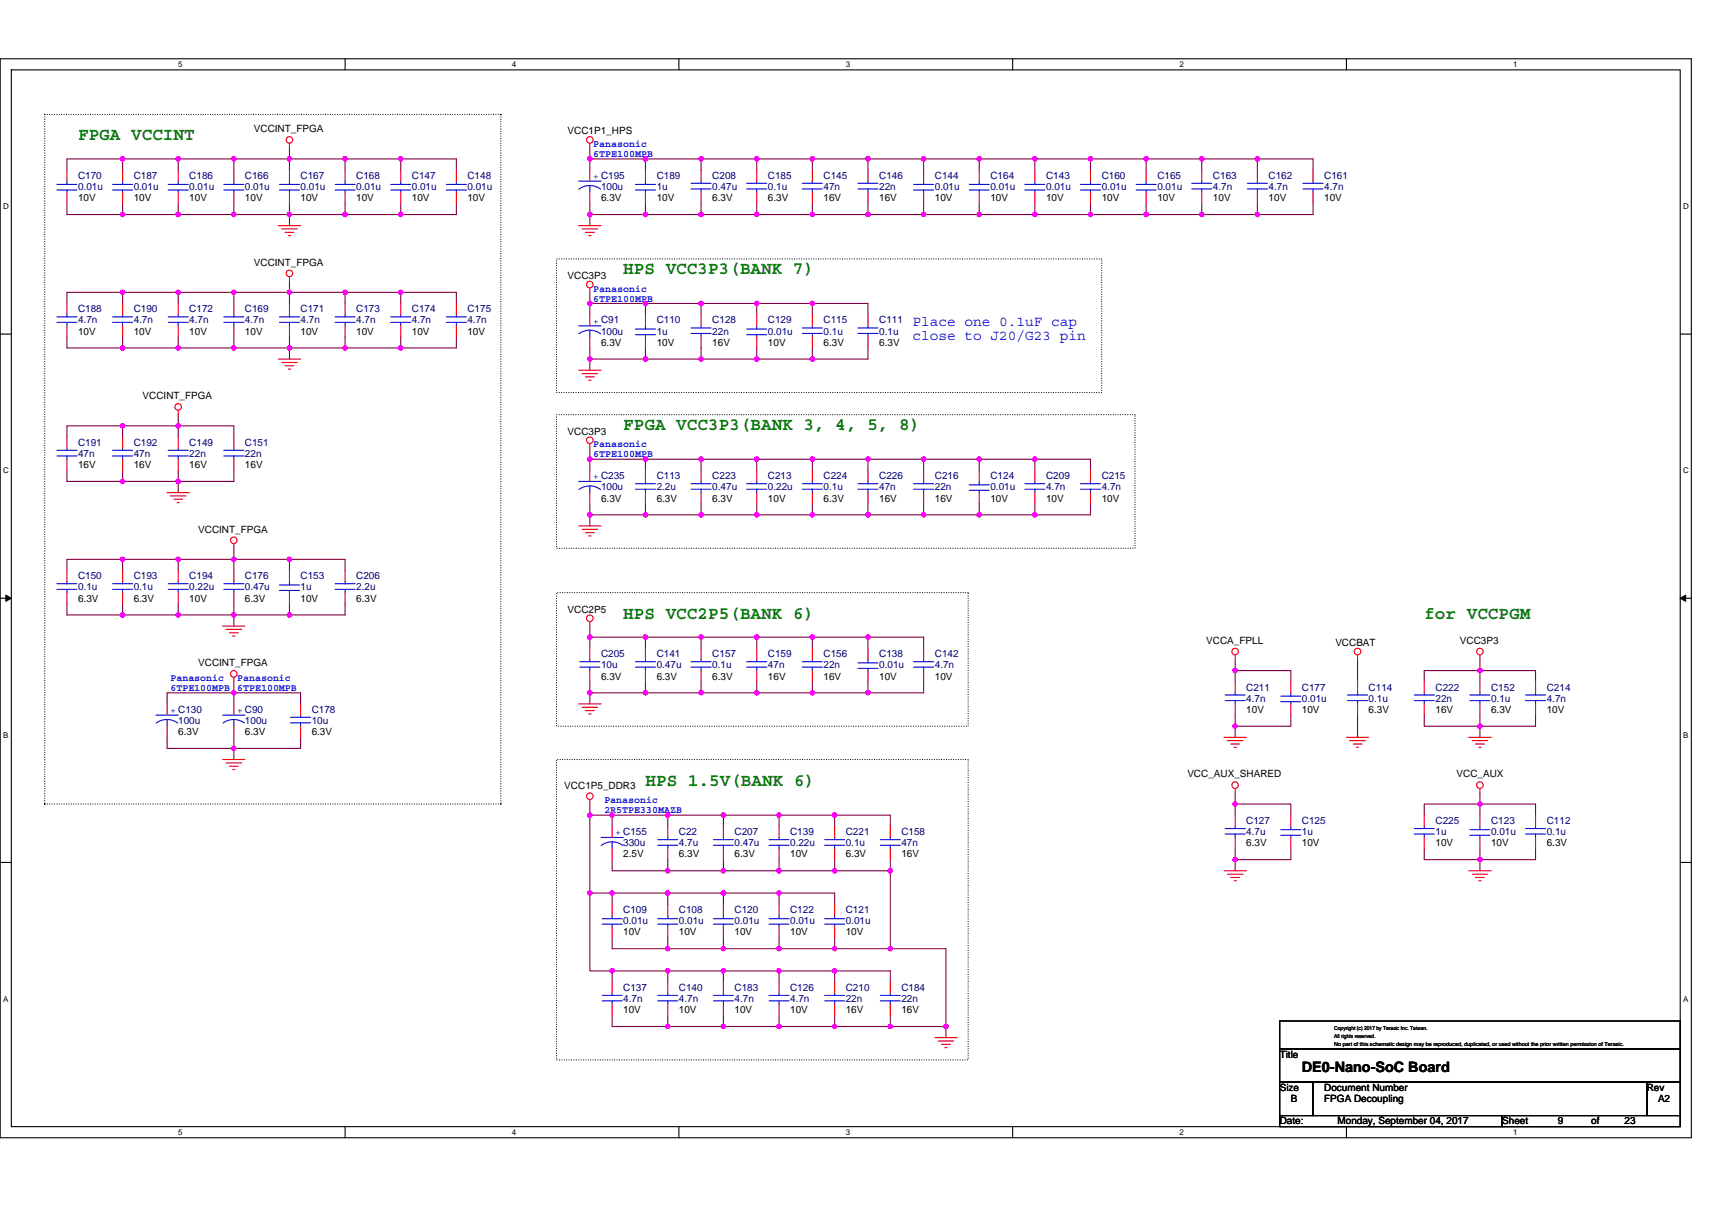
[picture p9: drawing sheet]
<svg xmlns="http://www.w3.org/2000/svg" width="297mm" height="210mm" viewBox="0 0 297 210" stroke-linecap="round" stroke-linejoin="round" font-family="sans-serif">
<path d="M0 10.2h293.5v187.2h-293.5zM2 12.1h289.5v183.4h-289.5z" fill="none" stroke="#000" stroke-width=".19"/>
<g fill="#fff">
<path d="M30.9 10.4h.8v1.6h-.8z"/>
<path d="M30.9 195.7h.8v1.6h-.8z"/>
</g>
<path d="M59.9 10.2v1.9M59.9 195.5v1.9" fill="none" stroke="#000" stroke-width=".19"/>
<g fill="#fff">
<path d="M88.8 10.4h.8v1.6h-.8z"/>
<path d="M88.8 195.7h.8v1.6h-.8z"/>
</g>
<path d="M117.8 10.2v1.9M117.8 195.5v1.9" fill="none" stroke="#000" stroke-width=".19"/>
<g fill="#fff">
<path d="M146.7 10.4h.8v1.6h-.8z"/>
<path d="M146.7 195.7h.8v1.6h-.8z"/>
</g>
<path d="M175.7 10.2v1.9M175.7 195.5v1.9" fill="none" stroke="#000" stroke-width=".19"/>
<g fill="#fff">
<path d="M204.7 10.4h.7v1.6h-.7z"/>
<path d="M204.7 195.7h.7v1.6h-.7z"/>
</g>
<path d="M233.6 10.2v1.9M233.6 195.5v1.9" fill="none" stroke="#000" stroke-width=".19"/>
<g fill="#fff">
<path d="M262.6 10.4h.7v1.6h-.7z"/>
<path d="M262.6 195.7h.7v1.6h-.7z"/>
<path d="M.5 35.1h1v1.5h-1z"/>
<path d="M292 35.1h1v1.5h-1z"/>
<path d="M.5 80.9h1v1.5h-1z"/>
<path d="M292 80.9h1v1.5h-1z"/>
</g>
<path d="M0 58h2M291.5 58h2" fill="none" stroke="#000" stroke-width=".19"/>
<g fill="#fff">
<path d="M.5 126.7h.9v1.6h-.9z"/>
<path d="M292 126.7h.9v1.6h-.9z"/>
</g>
<path d="M0 103.8h2M291.5 103.8h2" fill="none" stroke="#000" stroke-width=".19"/>
<path d="M1 103.3l1 .5-1 .6zM291.5 103.8l1-.5v1.1z" fill="#000" stroke="#000" stroke-width=".17"/>
<g fill="#fff">
<path d="M.5 172.6h.9v1.5h-.9z"/>
<path d="M292 172.6h.9v1.5h-.9z"/>
</g>
<path d="M0 149.7h2M291.5 149.7h2M222 177.2h69.5v4.8h-69.5zM222 182h69.5v5.8h-69.5zM222 187.8h5.8v5.8h-5.8zM222 193.6h38.6v1.9h-38.6zM227.8 187.8h57.9v5.8h-57.9zM260.6 193.6h30.9v1.9h-30.9zM285.7 187.8h5.8v5.8h-5.8z" fill="none" stroke="#000" stroke-width=".19"/>
<path d="M7.8 19.9h79.1M7.8 19.9v119.6M86.9 19.9h.1M86.9 19.9v119.6M96.6 44.9h94.6v23.2h-94.6zM96.6 72h100.3v23.1h-100.3zM96.6 102.8h71.4v23.2h-71.4zM7.8 139.5h.1M86.9 139.5h.1M86.9 139.5h-79.1M96.6 131.8h71.4v52.1h-71.4z" fill="none" stroke="#000" stroke-width=".19" stroke-dasharray="0 .4"/>
<g fill="none" stroke="#800040" stroke-width=".19">
<path d="M11.6 35.3v1.9h19.3M21.3 35.3v1.9M21.3 27.6v1.9M30.9 27.6h-19.3v1.9M30.9 37.2h9.7M30.9 35.3v1.9M30.9 27.6v1.9M30.9 27.6h9.7M40.6 37.2h9.6M40.6 27.6h9.6M40.6 35.3v1.9M40.6 27.6v1.9"/>
<path d="M50.2 25.6v2M50.2 37.2v2M50.2 27.6h9.7M50.2 35.3v1.9M50.2 27.6v1.9M50.2 37.2h9.7M59.9 27.6h9.6M59.9 27.6v1.9M59.9 35.3v1.9M59.9 37.2h9.6M69.5 27.6h9.7v1.9M69.5 35.3v1.9"/>
<path d="M69.5 27.6v1.9M79.2 35.3v1.9h-9.7M102.3 37.2h9.7M102.3 35.3v1.9M102.3 37.2v2M102.3 27.6v1.9M102.3 27.6h9.7M102.3 25.6v2M112 27.6h9.6M112 27.6v1.9M112 35.3v1.9M112 37.2h9.6"/>
<path d="M121.6 27.6h9.7M121.6 27.6v1.9M121.6 35.3v1.9M121.6 37.2h9.7M131.3 27.6h9.6M131.3 27.6v1.9M131.3 37.2h9.6M131.3 35.3v1.9M140.9 27.6h9.7M140.9 37.2h9.7M140.9 27.6v1.9M140.9 35.3v1.9"/>
<path d="M150.6 27.6h9.6M150.6 27.6v1.9M150.6 35.3v1.9M150.6 37.2h9.6M160.2 35.3v1.9M160.2 27.6v1.9M160.2 27.6h19.4M160.2 37.2h9.7M169.9 35.3v1.9M169.9 37.2h9.7M169.9 27.6v1.9M179.6 35.3v1.9"/>
<path d="M179.6 27.6v1.9M179.6 37.2h9.6M179.6 27.6h9.6M189.2 37.2h9.7M189.2 27.6h9.7M189.2 27.6v1.9M189.2 35.3v1.9M198.9 27.6v1.9M198.9 35.3v1.9M198.9 27.6h9.6M198.9 37.2h9.6M208.5 27.6v1.9"/>
<path d="M208.5 27.6h9.7M208.5 37.2h9.7M208.5 35.3v1.9M218.2 27.6v1.9M218.2 27.6h9.6v1.9M218.2 35.3v1.9M227.8 35.3v1.9h-9.6M11.6 58.5v1.9h9.7M21.3 52.7v-2h-9.7v2M21.3 50.7h9.6M21.3 58.5v1.9M30.9 58.5v1.9"/>
<path d="M30.9 50.7v2M30.9 50.7h9.7M40.6 50.7h9.6M40.6 50.7v2M40.6 58.5v1.9M50.2 50.7v2M50.2 50.7h9.7M50.2 58.5v1.9M50.2 48.8v1.9M59.9 50.7v2M59.9 58.5v1.9M59.9 50.7h9.6v2"/>
<path d="M69.5 58.5v1.9M69.5 50.7h9.7v2M79.2 58.5v1.9h-9.7M102.3 52.7h9.7M102.3 50.7v2M102.3 52.7v1.9M121.6 52.7h9.7M121.6 52.7h-9.6v1.9M121.6 52.7v1.9M131.3 52.7h9.6M131.3 52.7v1.9M140.9 52.7h9.7v1.9"/>
<path d="M140.9 52.7v1.9M21.3 73.9v1.9M21.3 73.9h9.6M21.3 73.9h-9.7v1.9M21.3 60.4h9.6M30.9 60.4h9.7M30.9 73.9h9.7v1.9M30.9 73.9v1.9M30.9 72v1.9M40.6 60.4h9.6M50.2 60.4h9.7M50.2 60.4v1.9"/>
<path d="M59.9 60.4h9.6M102.3 79.7h9.7M102.3 77.8v1.9M102.3 60.4v1.9M102.3 62.3v1.9M102.3 79.7v1.9M102.3 62.3h9.7M112 79.7v1.9M112 62.3h9.6M112 60.4v1.9M112 79.7h9.6M121.6 79.7v1.9"/>
<path d="M121.6 62.3h9.7M121.6 79.7h9.7M121.6 60.4v1.9M131.3 79.7v1.9M131.3 62.3h9.6M131.3 79.7h9.6v1.9M131.3 60.4v1.9M140.9 60.4v1.9M140.9 79.7h9.7M150.6 60.4v1.9h-9.7M150.6 79.7v1.9M150.6 79.7h9.6"/>
<path d="M160.2 79.7h9.7M160.2 79.7v1.9M169.9 79.7v1.9M169.9 79.7h9.7M179.6 79.7h9.6v1.9M179.6 79.7v1.9M11.6 81.6v1.9h9.7M21.3 97.1v1.9M21.3 81.6v1.9M21.3 83.5h9.6M21.3 97.1h-9.7v1.9M21.3 97.1h9.6"/>
<path d="M30.9 97.1v1.9M30.9 97.1h19.3M30.9 81.6v1.9M30.9 83.5v2M40.6 95.1v3.9M40.6 81.6v1.9h-9.7M50.2 97.1h9.7v1.9M50.2 97.1v1.9M102.3 87.4v1.9M102.3 89.3h9.7M102.3 89.3v2M112 87.4v1.9"/>
<path d="M112 89.3h9.6M121.6 87.4v1.9M121.6 89.3h9.7M131.3 89.3h9.6M131.3 87.4v1.9M140.9 89.3h9.7M140.9 87.4v1.9M150.6 87.4v1.9M150.6 89.3h9.6M160.2 89.3h9.7M160.2 87.4v1.9M169.9 87.4v1.9"/>
<path d="M169.9 89.3h9.7M179.6 87.4v1.9M189.2 87.4v1.9h-9.6M11.6 104.8v1.9h9.7M21.3 104.8v1.9M21.3 106.7h9.6M30.9 104.8v1.9M30.9 106.7h9.7M40.6 118.3v1.9M40.6 104.8v1.9M40.6 106.7h9.6M40.6 106.7v1.9"/>
<path d="M50.2 104.8v1.9M59.9 104.8v1.9h-9.7M102.3 110.6h9.7M102.3 110.6v1.9M102.3 118.3v1.9M102.3 108.6v2M112 110.6v1.9M112 118.3v1.9M112 110.6h9.6M121.6 110.6h9.7v1.9M121.6 110.6v1.9M121.6 118.3v1.9"/>
<path d="M131.3 110.6h9.6v1.9M131.3 118.3v1.9M140.9 110.6h9.7M140.9 118.3v1.9M150.6 110.6v1.9M150.6 118.3v1.9M150.6 110.6h9.6v1.9M160.2 118.3v1.9h-9.6M214.3 116.4h9.7v1.9M214.3 116.4v1.9M214.3 114.4v2M235.5 114.4v3.9"/>
<path d="M256.8 116.4h-9.7v1.9M256.8 116.4v1.9M256.8 116.4h9.6v1.9M256.8 114.4v2M29 128v1.9h11.6v1.9M40.6 128v1.9h11.6v-1.9M40.6 120.2h-11.6v2M40.6 120.2h11.6v2M40.6 120.2v2M102.3 139.5v2M102.3 120.2v2M102.3 120.2h9.7"/>
<path d="M112 120.2h9.6M121.6 120.2h9.7M131.3 120.2h9.6M140.9 120.2h9.7M214.3 137.6v1.9M214.3 139.5h9.7v2M214.3 126v2M214.3 124.1v1.9M214.3 139.5v2M224 124.1v1.9h-9.7M235.5 124.1v3.9M247.1 124.1v1.9h9.7v2"/>
<path d="M256.8 124.1v1.9h9.6v-1.9M256.8 139.5h-9.7v2M256.8 139.5h9.6v2M256.8 139.5v2M256.8 137.6v1.9M102.3 141.5v13.5M102.3 155v13.5h3.9M102.3 141.5h3.9M102.3 155h3.9M106.2 155h9.7M106.2 149.2v1.9h9.7M106.2 155v1.9"/>
<path d="M106.2 141.5v1.9M106.2 141.5h9.7M115.9 151.1h9.6M115.9 141.5h9.6M115.9 141.5v1.9M115.9 155v1.9M115.9 149.2v1.9M115.9 155h9.6M125.5 151.1h9.7M125.5 155h9.7M125.5 141.5v1.9M125.5 155v1.9"/>
<path d="M125.5 149.2v1.9M125.5 141.5h9.7M135.2 141.5h9.6M135.2 151.1h9.6M135.2 141.5v1.9M135.2 155v1.9M135.2 149.2v1.9M135.2 155h9.6v1.9M144.8 141.5h9.7v1.9M144.8 149.2v1.9M144.8 151.1h9.7M144.8 141.5v1.9"/>
<path d="M154.5 151.1v13.5M154.5 149.2v1.9M214.3 147.3v1.9M214.3 149.2v1.9M224 147.3v1.9h-9.7M247.1 147.3v1.9h9.7M256.8 149.2v1.9M256.8 147.3v1.9M266.4 147.3v1.9h-9.6M106.2 176.2v1.9h9.7M106.2 162.7v1.9h9.7M106.2 168.5v1.9"/>
<path d="M106.2 168.5h9.7M115.9 176.2v1.9M115.9 164.6h9.6M115.9 168.5v1.9M115.9 178.1h9.6M115.9 168.5h9.6M115.9 162.7v1.9M125.5 168.5v1.9M125.5 176.2v1.9M125.5 178.1h9.7M125.5 168.5h9.7M125.5 162.7v1.9"/>
<path d="M125.5 164.6h9.7M135.2 176.2v1.9M135.2 168.5v1.9M135.2 178.1h9.6M135.2 168.5h9.6M135.2 162.7v1.9M135.2 164.6h9.6M144.8 168.5h9.7v1.9M144.8 168.5v1.9M144.8 176.2v1.9M144.8 178.1h9.7M144.8 162.7v1.9"/>
<path d="M144.8 164.6h9.7M154.5 176.2v1.9M154.5 164.6h9.6v13.5M154.5 178.1h9.6M164.1 178.1v2"/>
</g>
<g fill="#f0f" stroke="#f0f" stroke-width=".19">
<circle cx="30.9" cy="60.4" r=".38"/>
<circle cx="115.8" cy="151.1" r=".38"/>
<circle cx="214.3" cy="126" r=".38"/>
<circle cx="214.3" cy="116.4" r=".38"/>
<circle cx="21.3" cy="97.1" r=".38"/>
<circle cx="50.2" cy="97.1" r=".38"/>
<circle cx="30.9" cy="106.7" r=".38"/>
<circle cx="21.3" cy="106.7" r=".38"/>
<circle cx="50.2" cy="106.7" r=".38"/>
<circle cx="40.6" cy="106.7" r=".38"/>
<circle cx="21.3" cy="50.7" r=".38"/>
<circle cx="59.9" cy="50.7" r=".38"/>
<circle cx="50.2" cy="50.7" r=".38"/>
<circle cx="40.6" cy="60.4" r=".38"/>
<circle cx="50.2" cy="60.4" r=".38"/>
<circle cx="135.1" cy="141.5" r=".38"/>
<circle cx="125.5" cy="141.5" r=".38"/>
<circle cx="131.3" cy="52.6" r=".38"/>
<circle cx="40.6" cy="129.9" r=".38"/>
<circle cx="59.9" cy="60.4" r=".38"/>
<circle cx="40.6" cy="97.1" r=".38"/>
<circle cx="30.9" cy="97.1" r=".38"/>
<circle cx="30.9" cy="73.9" r=".38"/>
<circle cx="30.9" cy="83.5" r=".38"/>
<circle cx="21.3" cy="73.9" r=".38"/>
<circle cx="21.3" cy="83.5" r=".38"/>
<circle cx="160.3" cy="37.2" r=".38"/>
<circle cx="160.3" cy="27.6" r=".38"/>
<circle cx="169.9" cy="37.2" r=".38"/>
<circle cx="169.9" cy="27.6" r=".38"/>
<circle cx="198.9" cy="37.2" r=".38"/>
<circle cx="69.5" cy="60.4" r=".38"/>
<circle cx="208.5" cy="27.6" r=".38"/>
<circle cx="208.5" cy="37.2" r=".38"/>
<circle cx="218.2" cy="37.2" r=".38"/>
<circle cx="125.5" cy="178.1" r=".38"/>
<circle cx="69.5" cy="50.7" r=".38"/>
<circle cx="189.2" cy="37.2" r=".38"/>
<circle cx="179.6" cy="37.2" r=".38"/>
<circle cx="189.2" cy="27.6" r=".38"/>
<circle cx="179.6" cy="27.6" r=".38"/>
<circle cx="154.5" cy="151.1" r=".38"/>
<circle cx="144.8" cy="151.1" r=".38"/>
<circle cx="115.8" cy="164.6" r=".38"/>
<circle cx="125.5" cy="151.1" r=".38"/>
<circle cx="144.8" cy="141.5" r=".38"/>
<circle cx="125.5" cy="155" r=".38"/>
<circle cx="102.3" cy="155" r=".38"/>
<circle cx="102.3" cy="141.5" r=".38"/>
<circle cx="154.5" cy="164.6" r=".38"/>
<circle cx="144.8" cy="164.6" r=".38"/>
<circle cx="135.1" cy="151.1" r=".38"/>
<circle cx="40.6" cy="50.7" r=".38"/>
<circle cx="30.9" cy="50.7" r=".38"/>
<circle cx="21.3" cy="37.2" r=".38"/>
<circle cx="21.3" cy="27.6" r=".38"/>
<circle cx="50.2" cy="27.6" r=".38"/>
<circle cx="40.6" cy="37.2" r=".38"/>
<circle cx="30.9" cy="37.2" r=".38"/>
<circle cx="59.9" cy="27.6" r=".38"/>
<circle cx="50.2" cy="37.2" r=".38"/>
<circle cx="69.5" cy="37.2" r=".38"/>
<circle cx="59.9" cy="37.2" r=".38"/>
<circle cx="40.6" cy="27.6" r=".38"/>
<circle cx="30.9" cy="27.6" r=".38"/>
<circle cx="69.5" cy="27.6" r=".38"/>
<circle cx="112" cy="110.6" r=".38"/>
<circle cx="102.3" cy="110.6" r=".38"/>
<circle cx="112" cy="120.2" r=".38"/>
<circle cx="102.3" cy="120.2" r=".38"/>
<circle cx="218.2" cy="27.6" r=".38"/>
<circle cx="115.8" cy="168.5" r=".38"/>
<circle cx="106.2" cy="168.5" r=".38"/>
<circle cx="115.8" cy="178.1" r=".38"/>
<circle cx="125.5" cy="168.5" r=".38"/>
<circle cx="150.6" cy="110.6" r=".38"/>
<circle cx="140.9" cy="110.6" r=".38"/>
<circle cx="150.6" cy="120.2" r=".38"/>
<circle cx="140.9" cy="120.2" r=".38"/>
<circle cx="40.6" cy="120.2" r=".38"/>
<circle cx="21.3" cy="60.4" r=".38"/>
<circle cx="160.3" cy="79.7" r=".38"/>
<circle cx="169.9" cy="79.7" r=".38"/>
<circle cx="150.6" cy="79.7" r=".38"/>
<circle cx="140.9" cy="79.7" r=".38"/>
<circle cx="150.6" cy="89.3" r=".38"/>
<circle cx="140.9" cy="89.3" r=".38"/>
<circle cx="179.6" cy="79.7" r=".38"/>
<circle cx="179.6" cy="89.3" r=".38"/>
<circle cx="144.8" cy="178.1" r=".38"/>
<circle cx="154.5" cy="178.1" r=".38"/>
<circle cx="135.2" cy="178.1" r=".38"/>
<circle cx="144.8" cy="168.5" r=".38"/>
<circle cx="135.2" cy="168.5" r=".38"/>
<circle cx="214.3" cy="139.5" r=".38"/>
<circle cx="214.3" cy="149.2" r=".38"/>
<circle cx="121.6" cy="52.6" r=".38"/>
<circle cx="121.6" cy="62.3" r=".38"/>
<circle cx="112" cy="79.7" r=".38"/>
<circle cx="102.3" cy="79.7" r=".38"/>
<circle cx="131.3" cy="79.7" r=".38"/>
<circle cx="121.6" cy="79.7" r=".38"/>
<circle cx="112" cy="89.3" r=".38"/>
<circle cx="102.3" cy="89.3" r=".38"/>
<circle cx="121.6" cy="89.3" r=".38"/>
<circle cx="160.3" cy="89.3" r=".38"/>
<circle cx="131.3" cy="89.3" r=".38"/>
<circle cx="169.9" cy="89.3" r=".38"/>
<circle cx="131.3" cy="110.6" r=".38"/>
<circle cx="121.6" cy="110.6" r=".38"/>
<circle cx="121.6" cy="120.2" r=".38"/>
<circle cx="131.3" cy="120.2" r=".38"/>
<circle cx="131.3" cy="62.3" r=".38"/>
<circle cx="198.9" cy="27.6" r=".38"/>
<circle cx="150.6" cy="27.6" r=".38"/>
<circle cx="140.9" cy="27.6" r=".38"/>
<circle cx="131.3" cy="27.6" r=".38"/>
<circle cx="121.6" cy="27.6" r=".38"/>
<circle cx="112" cy="27.6" r=".38"/>
<circle cx="102.3" cy="27.6" r=".38"/>
<circle cx="121.6" cy="37.2" r=".38"/>
<circle cx="112" cy="37.2" r=".38"/>
<circle cx="102.3" cy="37.2" r=".38"/>
<circle cx="131.3" cy="37.2" r=".38"/>
<circle cx="150.6" cy="37.2" r=".38"/>
<circle cx="140.9" cy="37.2" r=".38"/>
<circle cx="135.2" cy="155" r=".38"/>
<circle cx="115.8" cy="155" r=".38"/>
<circle cx="106.2" cy="155" r=".38"/>
<circle cx="256.8" cy="139.5" r=".38"/>
<circle cx="256.8" cy="149.2" r=".38"/>
<circle cx="135.2" cy="164.6" r=".38"/>
<circle cx="125.5" cy="164.6" r=".38"/>
<circle cx="112" cy="52.6" r=".38"/>
<circle cx="102.3" cy="52.6" r=".38"/>
<circle cx="112" cy="62.3" r=".38"/>
<circle cx="102.3" cy="62.3" r=".38"/>
<circle cx="115.8" cy="141.5" r=".38"/>
<circle cx="106.2" cy="141.5" r=".38"/>
<circle cx="140.9" cy="62.3" r=".38"/>
<circle cx="140.9" cy="52.6" r=".38"/>
<circle cx="164.1" cy="178.1" r=".38"/>
<circle cx="256.8" cy="116.4" r=".38"/>
<circle cx="256.8" cy="126" r=".38"/>
</g>
<g fill="none" stroke="#f00" stroke-width=".19">
<path d="M11.6 33.4v1.9M11.6 29.5v1.9M21.3 33.4v1.9M21.3 29.5v1.9M30.9 33.4v1.9M30.9 29.5v1.9M40.6 33.4v1.9M40.6 29.5v1.9M48.3 39.2h3.9M48.9 39.7h2.7M50.2 24.9v.7M50.2 33.4v1.9"/>
<path d="M50.2 29.5v1.9M59.9 33.4v1.9M59.9 29.5v1.9M69.5 33.4v1.9M69.5 29.5v1.9M79.2 33.4v1.9M79.2 29.5v1.9M100.4 39.2h3.9M101 39.7h2.7M102.3 24.9v.7M102.3 29.5v1.9M102.3 33.4v1.9"/>
<path d="M112 33.4v1.9M112 29.5v1.9M121.6 29.5v1.9M121.6 33.4v1.9M131.3 29.5v1.9M131.3 33.4v1.9M140.9 29.5v1.9M140.9 33.4v1.9M150.6 29.5v1.9M150.6 33.4v1.9M160.2 33.4v1.9M160.2 29.5v1.9"/>
<path d="M169.9 33.4v1.9M169.9 29.5v1.9M179.6 33.4v1.9M179.6 29.5v1.9M189.2 33.4v1.9M189.2 29.5v1.9M198.9 33.4v1.9M198.9 29.5v1.9M208.5 29.5v1.9M208.5 33.4v1.9M218.2 29.5v1.9M218.2 33.4v1.9"/>
<path d="M227.8 29.5v1.9M227.8 33.4v1.9M11.6 52.7v1.9M11.6 56.5v2M21.3 52.7v1.9M21.3 56.5v2M30.9 52.7v1.9M30.9 56.5v2M40.6 52.7v1.9M40.6 56.5v2M49.5 40.3h1.5M50 40.9h.4"/>
<path d="M50.2 48v.8M50.2 52.7v1.9M50.2 56.5v2M59.9 52.7v1.9M59.9 56.5v2M69.5 52.7v1.9M69.5 56.5v2M79.2 52.7v1.9M79.2 56.5v2M101.6 40.3h1.5M102.1 40.9h.4M102.3 50v.7"/>
<path d="M102.3 54.6v1.9M102.3 58.5v1.9M112 58.5v1.9M112 54.6v1.9M121.6 54.6v1.9M121.6 58.5v1.9M131.3 58.5v1.9M131.3 54.6v1.9M140.9 54.6v1.9M140.9 58.5v1.9M150.6 54.6v1.9M150.6 58.5v1.9"/>
<path d="M11.6 75.8v2M11.6 79.7v1.9M21.3 75.8v2M21.3 79.7v1.9M30.9 71.2v.8M30.9 75.8v2M30.9 79.7v1.9M40.6 75.8v2M40.6 79.7v1.9M48.3 62.3h3.9M48.9 62.9h2.7M49.5 63.5h1.5"/>
<path d="M50 64.1h.4M100.4 64.2h3.9M101 64.8h2.7M101.6 65.4h1.5M102.1 66h.4M102.3 77v.8M11.6 99v1.9M21.3 99v1.9M29 85.5h3.8M29.6 86.1h2.7M30.2 86.6h1.5M30.7 87.2h.4"/>
<path d="M30.9 99v1.9M40.6 94.4v.7M40.6 99v1.9M50.2 99v1.9M59.9 99v1.9M100.4 91.3h3.9M101 91.9h2.7M101.6 92.4h1.5M102.1 93h.4M102.3 81.6v1.9M102.3 85.5v1.9M112 81.6v1.9"/>
<path d="M112 85.5v1.9M121.6 81.6v1.9M121.6 85.5v1.9M131.3 81.6v1.9M131.3 85.5v1.9M140.9 81.6v1.9M140.9 85.5v1.9M150.6 81.6v1.9M150.6 85.5v1.9M160.2 81.6v1.9M160.2 85.5v1.9M169.9 85.5v1.9"/>
<path d="M169.9 81.6v1.9M179.6 81.6v1.9M179.6 85.5v1.9M189.2 81.6v1.9M189.2 85.5v1.9M11.6 102.8v2M21.3 102.8v2M30.9 102.8v2M38.6 108.6h3.9M39.2 109.2h2.7M39.8 109.8h1.5M40.4 110.4h.4"/>
<path d="M40.6 102.8v2M40.6 117.5v.8M50.2 102.8v2M59.9 102.8v2M102.3 107.9v.7M102.3 112.5v1.9M102.3 116.4v1.9M112 112.5v1.9M112 116.4v1.9M121.6 112.5v1.9M121.6 116.4v1.9M131.3 112.5v1.9"/>
<path d="M131.3 116.4v1.9M140.9 112.5v1.9M140.9 116.4v1.9M150.6 116.4v1.9M150.6 112.5v1.9M160.2 112.5v1.9M160.2 116.4v1.9M214.3 113.7v.7M214.3 118.3v1.9M224 118.3v1.9M235.5 113.7v.7M235.5 118.3v1.9"/>
<path d="M247.1 118.3v1.9M256.8 113.7v.7M256.8 118.3v1.9M266.4 118.3v1.9M29 122.2v1.9M29 126v2M38.6 131.8h3.9M39.2 132.4h2.7M39.8 133h1.5M40.4 133.5h.4M40.6 122.2v1.9M40.6 126v2"/>
<path d="M52.2 122.2v1.9M52.2 126v2M100.4 122.2h3.9M101 122.7h2.7M101.6 123.3h1.5M102.1 123.9h.4M102.3 138.8v.7M212.4 128h3.8M213 128.5h2.7M213.5 129.1h1.6M214.1 129.7h.4M214.3 136.8v.8"/>
<path d="M214.3 122.2v1.9M224 122.2v1.9M233.6 128h3.9M234.2 128.5h2.7M234.8 129.1h1.5M235.3 129.7h.4M235.5 122.2v1.9M247.1 122.2v1.9M254.8 128h3.9M255.4 128.5h2.7M256 129.1h1.6M256.6 129.7h.4"/>
<path d="M256.8 136.8v.8M256.8 122.2v1.9M266.4 122.2v1.9M106.2 156.9v1.9M106.2 143.4v1.9M106.2 147.3v1.9M115.9 143.4v1.9M115.9 147.3v1.9M115.9 156.9v1.9M125.5 156.9v1.9M125.5 143.4v1.9M125.5 147.3v1.9"/>
<path d="M135.2 143.4v1.9M135.2 147.3v1.9M135.2 156.9v1.9M144.8 143.4v1.9M144.8 147.3v1.9M144.8 156.9v1.9M154.5 143.4v1.9M154.5 147.3v1.9M212.4 151.1h3.8M213 151.7h2.7M213.5 152.3h1.6M214.1 152.8h.4"/>
<path d="M214.3 141.5v1.9M214.3 145.3v2M224 145.3v2M224 141.5v1.9M247.1 141.5v1.9M247.1 145.3v2M254.8 151.1h3.9M255.4 151.7h2.7M256 152.3h1.6M256.6 152.8h.4M256.8 145.3v2M256.8 141.5v1.9"/>
<path d="M266.4 141.5v1.9M266.4 145.3v2M106.2 160.8v1.9M106.2 170.4v2M106.2 174.3v1.9M115.9 160.8v1.9M115.9 170.4v2M115.9 174.3v1.9M125.5 160.8v1.9M125.5 170.4v2M125.5 174.3v1.9M135.2 170.4v2"/>
<path d="M135.2 174.3v1.9M135.2 160.8v1.9M144.8 160.8v1.9M144.8 170.4v2M144.8 174.3v1.9M154.5 170.4v2M154.5 174.3v1.9M162.2 180.1h3.8M162.8 180.7h2.7M163.3 181.2h1.6M163.9 181.8h.4"/>
<circle cx="50.2" cy="24.3" r=".57"/>
<circle cx="102.3" cy="24.3" r=".57"/>
<circle cx="50.2" cy="47.4" r=".57"/>
<circle cx="102.3" cy="49.4" r=".57"/>
<circle cx="30.9" cy="70.6" r=".57"/>
<circle cx="102.3" cy="76.4" r=".57"/>
<circle cx="40.6" cy="93.8" r=".57"/>
<circle cx="40.6" cy="116.9" r=".57"/>
<circle cx="102.3" cy="107.3" r=".57"/>
<circle cx="214.3" cy="113.1" r=".57"/>
<circle cx="235.5" cy="113.1" r=".57"/>
<circle cx="256.8" cy="113.1" r=".57"/>
<circle cx="102.3" cy="138.2" r=".57"/>
<circle cx="214.3" cy="136.2" r=".57"/>
<circle cx="256.8" cy="136.2" r=".57"/>
</g>
<g fill="none" stroke="#00f" stroke-width=".19">
<path d="M9.9 32h3.5M9.9 33h3.5M11.6 33v.4M11.6 31.4v.6M19.5 32h3.5M19.5 33h3.5M21.3 33v.4M21.3 31.4v.6M29.2 32h3.5M29.2 33h3.5M30.9 33v.4M30.9 31.4v.6"/>
<path d="M38.8 32h3.5M38.8 33h3.5M40.6 33v.4M40.6 31.4v.6M48.5 32h3.5M48.5 33h3.5M50.2 33v.4M50.2 31.4v.6M58.1 32h3.5M58.1 33h3.5M59.9 33v.4M59.9 31.4v.6"/>
<path d="M67.8 32h3.5M67.8 33h3.5M69.5 33v.4M69.5 31.4v.6M77.4 32h3.5M77.4 33h3.5M79.2 33v.4M79.2 31.4v.6M100.4 31.4h3.9M100.4 32.8a3.1 3.1 0 0 1 3.8 0M102.3 32.2v1.2M110.3 32h3.4"/>
<path d="M110.3 33h3.4M112 33v.4M112 31.4v.6M119.9 32.8h3.5M119.9 31.8h3.5M121.6 31.4v.4M121.6 32.8v.6M129.6 32.8h3.4M129.6 31.8h3.4M131.3 31.4v.4M131.3 32.8v.6M139.2 32.8h3.5"/>
<path d="M139.2 31.8h3.5M140.9 31.4v.4M140.9 32.8v.6M148.9 32.8h3.4M148.9 31.8h3.4M150.6 31.4v.4M150.6 32.8v.6M158.5 32h3.5M158.5 33h3.5M160.2 33v.4M160.2 31.4v.6M168.2 32h3.4"/>
<path d="M168.2 33h3.4M169.9 33v.4M169.9 31.4v.6M177.8 32h3.5M177.8 33h3.5M179.6 31.4v.6M179.6 33v.4M187.5 32h3.4M187.5 33h3.4M189.2 33v.4M189.2 31.4v.6M197.1 32h3.5"/>
<path d="M197.1 33h3.5M198.9 33v.4M198.9 31.4v.6M206.8 32.8h3.4M206.8 31.8h3.4M208.5 31.4v.4M208.5 32.8v.6M216.4 32.8h3.5M216.4 31.8h3.5M218.2 31.4v.4M218.2 32.8v.6M226.1 32.8h3.4"/>
<path d="M226.1 31.8h3.4M227.8 31.4v.4M227.8 32.8v.6M9.9 55.9h3.5M9.9 55h3.5M11.6 54.6v.4M11.6 55.9v.6M19.5 55.9h3.5M19.5 55h3.5M21.3 54.6v.4M21.3 55.9v.6M29.2 55.9h3.5"/>
<path d="M29.2 55h3.5M30.9 54.6v.4M30.9 55.9v.6M38.8 55.9h3.5M38.8 55h3.5M40.6 54.6v.4M40.6 55.9v.6M48.5 55.9h3.5M48.5 55h3.5M50.2 54.6v.4M50.2 55.9v.6M58.1 55.9h3.5"/>
<path d="M58.1 55h3.5M59.9 54.6v.4M59.9 55.9v.6M67.8 55.9h3.5M67.8 55h3.5M69.5 54.6v.4M69.5 55.9v.6M77.4 55.9h3.5M77.4 55h3.5M79.2 54.6v.4M79.2 55.9v.6M100.4 56.5h3.9"/>
<path d="M100.5 57.9a3.1 3.1 0 0 1 3.7 0M102.3 57.3v1.2M110.3 57.1h3.4M110.3 58.1h3.4M112 58.1v.4M112 56.5v.6M119.9 57.9h3.5M119.9 56.9h3.5M121.6 56.5v.4M121.6 57.9v.6M129.6 57.1h3.4M129.6 58.1h3.4"/>
<path d="M131.3 58.1v.4M131.3 56.5v.6M139.2 57.9h3.5M139.2 56.9h3.5M140.9 56.5v.4M140.9 57.9v.6M148.9 57.9h3.4M148.9 56.9h3.4M150.6 56.5v.4M150.6 57.9v.6M9.9 79.1h3.5M9.9 78.1h3.5"/>
<path d="M11.6 77.8v.3M11.6 79.1v.6M19.5 79.1h3.5M19.5 78.1h3.5M21.3 77.8v.3M21.3 79.1v.6M29.2 79.1h3.5M29.2 78.1h3.5M30.9 77.8v.3M30.9 79.1v.6M38.8 79.1h3.5M38.8 78.1h3.5"/>
<path d="M40.6 77.8v.3M40.6 79.1v.6M100.4 83.5h3.9M100.5 84.9a3.1 3.1 0 0 1 3.7 .1M102.3 84.3v1.2M110.3 84.9h3.4M110.3 83.9h3.4M112 83.5v.4M112 84.9v.6M119.9 84.9h3.5M119.9 83.9h3.5M121.6 83.5v.4"/>
<path d="M121.6 84.9v.6M129.6 84.9h3.4M129.6 83.9h3.4M131.3 83.5v.4M131.3 84.9v.6M139.2 84.9h3.5M139.2 83.9h3.5M140.9 83.5v.4M140.9 84.9v.6M148.9 84.9h3.4M148.9 83.9h3.4M150.6 83.5v.4"/>
<path d="M150.6 84.9v.6M158.5 84.9h3.5M158.5 83.9h3.5M160.2 83.5v.4M160.2 84.9v.6M168.2 84.1h3.4M168.2 85.1h3.4M169.9 85.1v.4M169.9 83.5v.6M177.8 84.9h3.5M177.8 83.9h3.5M179.6 83.5v.4"/>
<path d="M179.6 84.9v.6M187.5 84.9h3.4M187.5 83.9h3.4M189.2 83.5v.4M189.2 84.9v.6M9.9 102.3h3.5M9.9 101.3h3.5M11.6 100.9v.4M11.6 102.3v.5M19.5 102.3h3.5M19.5 101.3h3.5M21.3 100.9v.4"/>
<path d="M21.3 102.3v.5M29.2 102.3h3.5M29.2 101.3h3.5M30.9 100.9v.4M30.9 102.3v.5M38.8 102.3h3.5M38.8 101.3h3.5M40.6 100.9v.4M40.6 102.3v.5M48.5 101.5h3.5M48.5 102.5h3.5M50.2 102.5v.3"/>
<path d="M50.2 100.9v.6M58.1 102.3h3.5M58.1 101.3h3.5M59.9 100.9v.4M59.9 102.3v.5M100.6 115.8h3.5M100.6 114.8h3.5M102.3 114.4v.4M102.3 115.8v.6M110.3 115.8h3.4M110.3 114.8h3.4M112 114.4v.4"/>
<path d="M112 115.8v.6M119.9 115.8h3.5M119.9 114.8h3.5M121.6 114.4v.4M121.6 115.8v.6M129.6 115.8h3.4M129.6 114.8h3.4M131.3 114.4v.4M131.3 115.8v.6M139.2 115.8h3.5M139.2 114.8h3.5M140.9 114.4v.4"/>
<path d="M140.9 115.8v.6M148.9 115h3.4M148.9 116h3.4M150.6 116v.4M150.6 114.4v.6M158.5 115.8h3.5M158.5 114.8h3.5M160.2 114.4v.4M160.2 115.8v.6M27.1 124.1h3.8M27.1 125.5a3.1 3.1 0 0 1 3.7 0M29 124.9v1.1"/>
<path d="M38.6 124.1h3.9M38.7 125.5a3.1 3.1 0 0 1 3.7 0M40.6 124.9v1.1M50.4 125.4h3.5M50.4 124.5h3.5M52.2 124.1v.4M52.2 125.4v.6M212.6 121.6h3.4M212.6 120.6h3.4M214.3 120.2v.4M214.3 121.6v.6M222.2 120.8h3.5"/>
<path d="M222.2 121.8h3.5M224 121.8v.4M224 120.2v.6M233.8 121.6h3.5M233.8 120.6h3.5M235.5 120.2v.4M235.5 121.6v.6M245.4 121.6h3.5M245.4 120.6h3.5M247.1 120.2v.4M247.1 121.6v.6M255 121.6h3.5"/>
<path d="M255 120.6h3.5M256.8 120.2v.4M256.8 121.6v.6M264.7 121.6h3.5M264.7 120.6h3.5M266.4 120.2v.4M266.4 121.6v.6M104.3 145.3h3.8M104.3 146.7a3.1 3.1 0 0 1 3.8 0M104.5 159.4h3.4M106.2 146.1v1.2M106.2 158.8v.6"/>
<path d="M114.1 146.7h3.5M114.1 145.7h3.5M114.1 159.4h3.5M115.9 145.3v.4M115.9 146.7v.6M115.9 158.8v.6M123.8 146.7h3.5M123.8 145.7h3.5M123.8 159.4h3.5M125.5 158.8v.6M125.5 145.3v.4M125.5 146.7v.6"/>
<path d="M133.4 146.7h3.5M133.4 145.7h3.5M133.4 159.4h3.5M135.2 145.3v.4M135.2 146.7v.6M135.2 158.8v.6M143.1 146.7h3.5M143.1 145.7h3.5M143.1 159.4h3.5M144.8 145.3v.4M144.8 146.7v.6M144.8 158.8v.6"/>
<path d="M152.7 146.7h3.5M152.7 145.7h3.5M154.5 145.3v.4M154.5 146.7v.6M212.6 144.7h3.4M212.6 143.8h3.4M214.3 143.4v.4M214.3 144.7v.6M222.2 144h3.5M222.2 144.9h3.5M224 144.9v.4M224 143.4v.6"/>
<path d="M245.4 144.7h3.5M245.4 143.8h3.5M247.1 143.4v.4M247.1 144.7v.6M255 144h3.5M255 144.9h3.5M256.8 144.9v.4M256.8 143.4v.6M264.7 144.7h3.5M264.7 143.8h3.5M266.4 143.4v.4M266.4 144.7v.6"/>
<path d="M104.5 173.7h3.4M104.5 172.7h3.4M104.5 160.4h3.4M106.2 160.4v.4M106.2 172.4v.3M106.2 173.7v.6M114.1 173.7h3.5M114.1 172.7h3.5M114.1 160.4h3.5M115.9 160.4v.4M115.9 172.4v.3M115.9 173.7v.6"/>
<path d="M123.8 173.7h3.5M123.8 172.7h3.5M123.8 160.4h3.5M125.5 160.4v.4M125.5 172.4v.3M125.5 173.7v.6M133.4 173.7h3.5M133.4 172.7h3.5M133.4 160.4h3.5M135.2 172.4v.3M135.2 173.7v.6M135.2 160.4v.4"/>
<path d="M143.1 173.7h3.5M143.1 172.7h3.5M143.1 160.4h3.5M144.8 160.4v.4M144.8 172.4v.3M144.8 173.7v.6M152.7 173.7h3.5M152.7 172.7h3.5M154.5 172.4v.3M154.5 173.7v.6"/>
</g>
<g font-size="3.1" fill="#008000">
<text x="13.5" y="24.4">FPGA VCCINT</text>
<text x="108.1" y="47.5">HPS VCC3P3(BANK 7)</text>
<text x="108.1" y="74.5">FPGA VCC3P3(BANK 3, 4, 5, 8)</text>
<text x="108.1" y="107.4">HPS VCC2P5(BANK 6)</text>
<text x="247.1" y="107.4">for VCCPGM</text>
<text x="112" y="136.3">HPS 1.5V(BANK 6)</text>
</g>
<g font-size="2.5" fill="#00f">
<text x="158.3" y="56.6">Place one 0.1uF cap</text>
<text x="158.3" y="59.1">close to J20/G23 pin</text>
</g>
<text font-size="2.5" x="225.9" y="186.1">DE0-Nano-SoC Board</text>
<g font-size="1.7">
<text x="44" y="22.9">VCCINT_FPGA</text>
<text x="98.5" y="23.3">VCC1P1_HPS</text>
<text x="13.5" y="34.9">10V</text>
<text x="23.2" y="34.9">10V</text>
<text x="32.8" y="34.9">10V</text>
<text x="42.5" y="34.9">10V</text>
<text x="52.2" y="34.9">10V</text>
<text x="61.8" y="34.9">10V</text>
<text x="71.5" y="34.9">10V</text>
<text x="81.1" y="34.9">10V</text>
<text x="104.3" y="34.9">6.3V</text>
<text x="113.9" y="34.9">10V</text>
<text x="123.6" y="34.9">6.3V</text>
<text x="133.2" y="34.9">6.3V</text>
<text x="142.9" y="34.9">16V</text>
<text x="152.5" y="34.9">16V</text>
<text x="162.2" y="34.9">10V</text>
<text x="171.8" y="34.9">10V</text>
<text x="181.5" y="34.9">10V</text>
<text x="191.2" y="34.9">10V</text>
<text x="200.8" y="34.9">10V</text>
<text x="210.5" y="34.9">10V</text>
<text x="220.1" y="34.9">10V</text>
<text x="229.8" y="34.9">10V</text>
<text x="44" y="46.1">VCCINT_FPGA</text>
<text x="98.5" y="48.4">VCC3P3</text>
<text x="13.5" y="58.1">10V</text>
<text x="23.2" y="58.1">10V</text>
<text x="32.8" y="58.1">10V</text>
<text x="42.5" y="58.1">10V</text>
<text x="52.2" y="58.1">10V</text>
<text x="61.8" y="58.1">10V</text>
<text x="71.5" y="58.1">10V</text>
<text x="81.1" y="58.1">10V</text>
<text x="104.3" y="60">6.3V</text>
<text x="113.9" y="60">10V</text>
<text x="123.6" y="60">16V</text>
<text x="133.2" y="60">10V</text>
<text x="142.9" y="60">6.3V</text>
<text x="152.5" y="60">6.3V</text>
<text x="24.7" y="69.3">VCCINT_FPGA</text>
<text x="98.5" y="75.4">VCC3P3</text>
<text x="13.5" y="81.2">16V</text>
<text x="23.2" y="81.2">16V</text>
<text x="32.8" y="81.2">16V</text>
<text x="42.5" y="81.2">16V</text>
<text x="104.3" y="87">6.3V</text>
<text x="113.9" y="87">6.3V</text>
<text x="123.6" y="87">6.3V</text>
<text x="133.2" y="87">10V</text>
<text x="142.9" y="87">6.3V</text>
<text x="152.5" y="87">16V</text>
<text x="162.2" y="87">16V</text>
<text x="171.8" y="87">10V</text>
<text x="181.5" y="87">10V</text>
<text x="191.2" y="87">10V</text>
<text x="34.4" y="92.4">VCCINT_FPGA</text>
<text x="13.5" y="104.4">6.3V</text>
<text x="23.2" y="104.4">6.3V</text>
<text x="32.8" y="104.4">10V</text>
<text x="42.5" y="104.4">6.3V</text>
<text x="52.2" y="104.4">10V</text>
<text x="61.8" y="104.4">6.3V</text>
<text x="98.5" y="106.3">VCC2P5</text>
<text x="209.3" y="111.7">VCCA_FPLL</text>
<text x="231.7" y="112.1">VCCBAT</text>
<text x="253.3" y="111.7">VCC3P3</text>
<text x="34.4" y="115.6">VCCINT_FPGA</text>
<text x="104.3" y="117.9">6.3V</text>
<text x="113.9" y="117.9">6.3V</text>
<text x="123.6" y="117.9">6.3V</text>
<text x="133.2" y="117.9">16V</text>
<text x="142.9" y="117.9">16V</text>
<text x="152.5" y="117.9">10V</text>
<text x="162.2" y="117.9">10V</text>
<text x="216.2" y="123.7">10V</text>
<text x="225.9" y="123.7">10V</text>
<text x="237.5" y="123.7">6.3V</text>
<text x="249.1" y="123.7">16V</text>
<text x="258.7" y="123.7">6.3V</text>
<text x="268.4" y="123.7">10V</text>
<text x="30.9" y="127.6">6.3V</text>
<text x="42.5" y="127.6">6.3V</text>
<text x="54.1" y="127.6">6.3V</text>
<text x="97.9" y="136.8">VCC1P5_DDR3</text>
<text x="206" y="134.9">VCC_AUX_SHARED</text>
<text x="252.7" y="134.9">VCC_AUX</text>
<text x="108.1" y="148.8">2.5V</text>
<text x="117.8" y="148.8">6.3V</text>
<text x="127.4" y="148.8">6.3V</text>
<text x="137.1" y="148.8">10V</text>
<text x="146.7" y="148.8">6.3V</text>
<text x="156.4" y="148.8">16V</text>
<text x="216.2" y="146.9">6.3V</text>
<text x="225.9" y="146.9">10V</text>
<text x="249.1" y="146.9">10V</text>
<text x="258.7" y="146.9">10V</text>
<text x="268.4" y="146.9">6.3V</text>
<text x="108.1" y="162.3">10V</text>
<text x="117.8" y="162.3">10V</text>
<text x="127.4" y="162.3">10V</text>
<text x="137.1" y="162.3">10V</text>
<text x="146.7" y="162.3">10V</text>
<text x="108.1" y="175.8">10V</text>
<text x="117.8" y="175.8">10V</text>
<text x="127.4" y="175.8">10V</text>
<text x="137.1" y="175.8">10V</text>
<text x="146.7" y="175.8">16V</text>
<text x="156.4" y="175.8">16V</text>
<text x="222" y="183.6">Title</text>
<text x="222" y="189.3">Size</text>
<text x="224" y="191.3">B</text>
<text x="229.8" y="189.3">Document Number</text>
<text x="229.8" y="191.3">FPGA Decoupling</text>
<text x="285.7" y="189.3">Rev</text>
<text x="287.7" y="191.3">A2</text>
<text x="222" y="195.1">Date:</text>
<text x="232.1" y="195.1">Monday, September 04, 2017</text>
<text x="260.6" y="195.1">Sheet</text>
<text x="270.3" y="195.1">9</text>
<text x="276.1" y="195.1">of</text>
<text x="281.9" y="195.1">23</text>
</g>
<g font-size="1.7" fill="#00f">
<text x="102.9" y="25.5">Panasonic</text>
<text x="102.9" y="27.2">6TPE100MPB</text>
<text x="102.9" y="31.1">+ C195</text>
<text x="102.9" y="50.6">Panasonic</text>
<text x="102.9" y="52.3">6TPE100MPB</text>
<text x="102.9" y="56.2">+ C91</text>
<text x="102.9" y="77.6">Panasonic</text>
<text x="102.9" y="79.4">6TPE100MPB</text>
<text x="102.9" y="83.2">+ C235</text>
<text x="29.6" y="118.2">Panasonic</text>
<text x="29.6" y="119.9">6TPE100MPB 6TPE100MPB</text>
<text x="41.1" y="118.2">Panasonic</text>
<text x="29.6" y="123.7">+ C130</text>
<text x="41.1" y="123.7">+ C90</text>
<text x="104.9" y="139.4">Panasonic</text>
<text x="104.9" y="141.1">2R5TPE330MAZB</text>
<text x="106.8" y="145">+ C155</text>
</g>
<g font-size="1.7" fill="#000080">
<text x="13.5" y="31.1">C170</text>
<text x="13.5" y="33">0.01u</text>
<text x="23.2" y="31.1">C187</text>
<text x="23.2" y="33">0.01u</text>
<text x="32.8" y="31.1">C186</text>
<text x="32.8" y="33">0.01u</text>
<text x="42.5" y="31.1">C166</text>
<text x="42.5" y="33">0.01u</text>
<text x="52.2" y="31.1">C167</text>
<text x="52.2" y="33">0.01u</text>
<text x="61.8" y="31.1">C168</text>
<text x="61.8" y="33">0.01u</text>
<text x="71.5" y="31.1">C147</text>
<text x="71.5" y="33">0.01u</text>
<text x="81.1" y="31.1">C148</text>
<text x="81.1" y="33">0.01u</text>
<text x="104.3" y="33">100u</text>
<text x="113.9" y="31.1">C189</text>
<text x="113.9" y="33">1u</text>
<text x="123.6" y="31.1">C208</text>
<text x="123.6" y="33">0.47u</text>
<text x="133.2" y="31.1">C185</text>
<text x="133.2" y="33">0.1u</text>
<text x="142.9" y="31.1">C145</text>
<text x="142.9" y="33">47n</text>
<text x="152.5" y="31.1">C146</text>
<text x="152.5" y="33">22n</text>
<text x="162.2" y="31.1">C144</text>
<text x="162.2" y="33">0.01u</text>
<text x="171.8" y="31.1">C164</text>
<text x="171.8" y="33">0.01u</text>
<text x="181.5" y="31.1">C143</text>
<text x="181.5" y="33">0.01u</text>
<text x="191.2" y="31.1">C160</text>
<text x="191.2" y="33">0.01u</text>
<text x="200.8" y="31.1">C165</text>
<text x="200.8" y="33">0.01u</text>
<text x="210.5" y="31.1">C163</text>
<text x="210.5" y="33">4.7n</text>
<text x="220.1" y="31.1">C162</text>
<text x="220.1" y="33">4.7n</text>
<text x="229.8" y="31.1">C161</text>
<text x="229.8" y="33">4.7n</text>
<text x="13.5" y="54.2">C188</text>
<text x="13.5" y="56.1">4.7n</text>
<text x="23.2" y="54.2">C190</text>
<text x="23.2" y="56.1">4.7n</text>
<text x="32.8" y="54.2">C172</text>
<text x="32.8" y="56.1">4.7n</text>
<text x="42.5" y="54.2">C169</text>
<text x="42.5" y="56.1">4.7n</text>
<text x="52.2" y="54.2">C171</text>
<text x="52.2" y="56.1">4.7n</text>
<text x="61.8" y="54.2">C173</text>
<text x="61.8" y="56.1">4.7n</text>
<text x="71.5" y="54.2">C174</text>
<text x="71.5" y="56.1">4.7n</text>
<text x="81.1" y="54.2">C175</text>
<text x="81.1" y="56.1">4.7n</text>
<text x="104.3" y="58.1">100u</text>
<text x="113.9" y="56.1">C110</text>
<text x="113.9" y="58.1">1u</text>
<text x="123.6" y="56.1">C128</text>
<text x="123.6" y="58.1">22n</text>
<text x="133.2" y="56.1">C129</text>
<text x="133.2" y="58.1">0.01u</text>
<text x="142.9" y="56.1">C115</text>
<text x="142.9" y="58.1">0.1u</text>
<text x="152.5" y="56.1">C111</text>
<text x="152.5" y="58.1">0.1u</text>
<text x="13.5" y="77.4">C191</text>
<text x="23.2" y="77.4">C192</text>
<text x="32.8" y="77.4">C149</text>
<text x="42.5" y="77.4">C151</text>
<text x="13.5" y="79.3">47n</text>
<text x="23.2" y="79.3">47n</text>
<text x="32.8" y="79.3">22n</text>
<text x="42.5" y="79.3">22n</text>
<text x="113.9" y="83.2">C113</text>
<text x="123.6" y="83.2">C223</text>
<text x="133.2" y="83.2">C213</text>
<text x="142.9" y="83.2">C224</text>
<text x="152.5" y="83.2">C226</text>
<text x="162.2" y="83.2">C216</text>
<text x="171.8" y="83.2">C124</text>
<text x="181.5" y="83.2">C209</text>
<text x="191.2" y="83.2">C215</text>
<text x="104.3" y="85.1">100u</text>
<text x="113.9" y="85.1">2.2u</text>
<text x="123.6" y="85.1">0.47u</text>
<text x="133.2" y="85.1">0.22u</text>
<text x="142.9" y="85.1">0.1u</text>
<text x="152.5" y="85.1">47n</text>
<text x="162.2" y="85.1">22n</text>
<text x="171.8" y="85.1">0.01u</text>
<text x="181.5" y="85.1">4.7n</text>
<text x="191.2" y="85.1">4.7n</text>
<text x="13.5" y="100.5">C150</text>
<text x="23.2" y="100.5">C193</text>
<text x="32.8" y="100.5">C194</text>
<text x="42.5" y="100.5">C176</text>
<text x="52.2" y="100.5">C153</text>
<text x="61.8" y="100.5">C206</text>
<text x="13.5" y="102.5">0.1u</text>
<text x="23.2" y="102.5">0.1u</text>
<text x="32.8" y="102.5">0.22u</text>
<text x="42.5" y="102.5">0.47u</text>
<text x="52.2" y="102.5">1u</text>
<text x="61.8" y="102.5">2.2u</text>
<text x="104.3" y="114">C205</text>
<text x="104.3" y="116">10u</text>
<text x="113.9" y="114">C141</text>
<text x="113.9" y="116">0.47u</text>
<text x="123.6" y="114">C157</text>
<text x="123.6" y="116">0.1u</text>
<text x="133.2" y="114">C159</text>
<text x="133.2" y="116">47n</text>
<text x="142.9" y="114">C156</text>
<text x="142.9" y="116">22n</text>
<text x="152.5" y="114">C138</text>
<text x="152.5" y="116">0.01u</text>
<text x="162.2" y="114">C142</text>
<text x="162.2" y="116">4.7n</text>
<text x="216.2" y="119.8">C211</text>
<text x="225.9" y="119.8">C177</text>
<text x="237.5" y="119.8">C114</text>
<text x="249.1" y="119.8">C222</text>
<text x="258.7" y="119.8">C152</text>
<text x="268.4" y="119.8">C214</text>
<text x="30.9" y="125.6">100u</text>
<text x="42.5" y="125.6">100u</text>
<text x="54.1" y="123.7">C178</text>
<text x="54.1" y="125.6">10u</text>
<text x="216.2" y="121.8">4.7n</text>
<text x="225.9" y="121.8">0.01u</text>
<text x="237.5" y="121.8">0.1u</text>
<text x="249.1" y="121.8">22n</text>
<text x="258.7" y="121.8">0.1u</text>
<text x="268.4" y="121.8">4.7n</text>
<text x="216.2" y="143">C127</text>
<text x="225.9" y="143">C125</text>
<text x="249.1" y="143">C225</text>
<text x="258.7" y="143">C123</text>
<text x="268.4" y="143">C112</text>
<text x="108.1" y="146.9">330u</text>
<text x="117.8" y="144.9">C22</text>
<text x="117.8" y="146.9">4.7u</text>
<text x="127.4" y="144.9">C207</text>
<text x="127.4" y="146.9">0.47u</text>
<text x="137.1" y="144.9">C139</text>
<text x="137.1" y="146.9">0.22u</text>
<text x="146.7" y="144.9">C221</text>
<text x="146.7" y="146.9">0.1u</text>
<text x="156.4" y="144.9">C158</text>
<text x="156.4" y="146.9">47n</text>
<text x="216.2" y="144.9">4.7u</text>
<text x="225.9" y="144.9">1u</text>
<text x="249.1" y="144.9">1u</text>
<text x="258.7" y="144.9">0.01u</text>
<text x="268.4" y="144.9">0.1u</text>
<text x="108.1" y="158.5">C109</text>
<text x="108.1" y="160.4">0.01u</text>
<text x="117.8" y="158.5">C108</text>
<text x="117.8" y="160.4">0.01u</text>
<text x="127.4" y="158.5">C120</text>
<text x="127.4" y="160.4">0.01u</text>
<text x="137.1" y="158.5">C122</text>
<text x="137.1" y="160.4">0.01u</text>
<text x="146.7" y="158.5">C121</text>
<text x="146.7" y="160.4">0.01u</text>
<text x="108.1" y="172">C137</text>
<text x="108.1" y="173.9">4.7n</text>
<text x="117.8" y="172">C140</text>
<text x="117.8" y="173.9">4.7n</text>
<text x="127.4" y="172">C183</text>
<text x="127.4" y="173.9">4.7n</text>
<text x="137.1" y="172">C126</text>
<text x="137.1" y="173.9">4.7n</text>
<text x="146.7" y="172">C210</text>
<text x="146.7" y="173.9">22n</text>
<text x="156.4" y="172">C184</text>
<text x="156.4" y="173.9">22n</text>
</g>
<g font-size="1.4">
<text x="30.9" y="11.7">5</text>
<text x="88.8" y="11.7">4</text>
<text x="146.7" y="11.7">3</text>
<text x="204.7" y="11.7">2</text>
<text x="262.6" y="11.7">1</text>
<text x=".5" y="36.3">D</text>
<text x="292" y="36.3">D</text>
<text x=".5" y="82.1">C</text>
<text x="292" y="82.1">C</text>
<text x=".5" y="128">B</text>
<text x="292" y="128">B</text>
<text x=".5" y="173.8">A</text>
<text x="292" y="173.8">A</text>
<text x="30.9" y="197">5</text>
<text x="88.8" y="197">4</text>
<text x="146.7" y="197">3</text>
<text x="204.7" y="197">2</text>
<text x="262.6" y="197">1</text>
</g>
<g font-size="1">
<text x="231.5" y="178.8">Copyright (c) 2017 by Terasic Inc. Taiwan.</text>
<text x="231.5" y="181.5">No part of this schematic design may be reproduced, duplicated, or used without the prior written permission of Terasic.</text>
<text x="231.5" y="180.1">All rights reserved.</text>
</g>
</svg>
